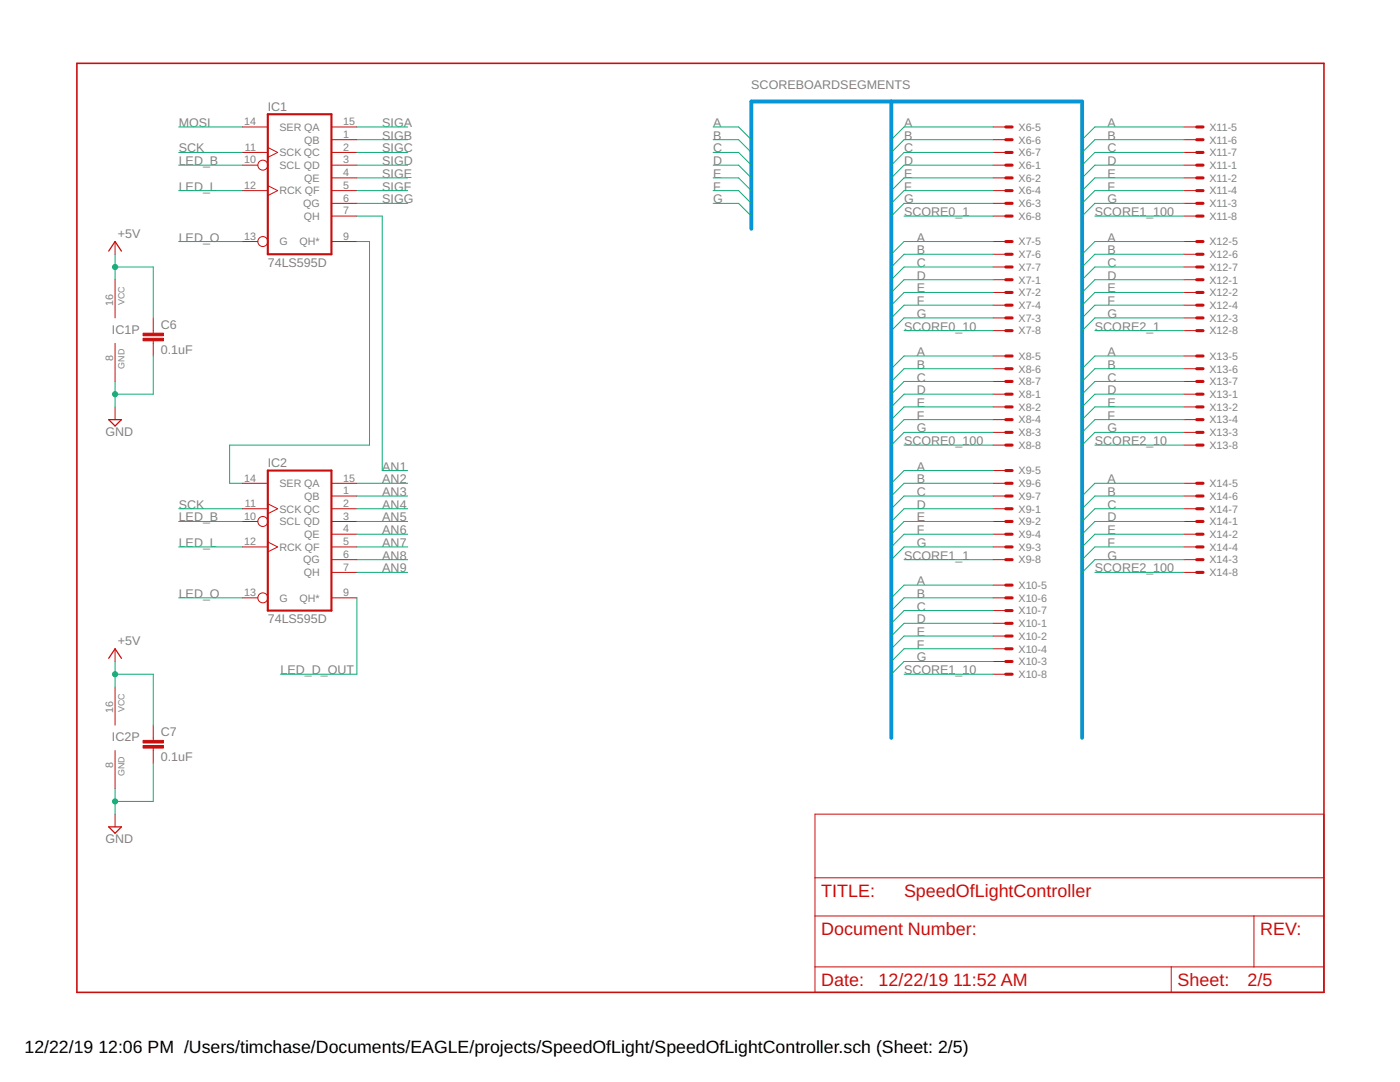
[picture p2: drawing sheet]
<svg xmlns="http://www.w3.org/2000/svg" width="279mm" height="216mm" viewBox="0 0 279 216" stroke-linecap="round" stroke-linejoin="round" font-family="sans-serif">
<path d="M15.3 12.6h248.9v185.4h-248.9z" fill="none" stroke="#c90d0c" stroke-width=".32"/>
<g fill="none" stroke="#c90d0c" stroke-width=".2">
<path d="M48.4 30.4h5M48.4 33h3.1M48.4 38h5M48.4 25.3h5M53.4 29.4l2 1-2 1M53.4 37l2 1-2 1M66.1 27.9h5.1M66.1 30.4h5.1M66.1 33h5.1M66.1 35.5h5.1M66.1 38h5.1M66.1 25.3h5.1"/>
<path d="M198.2 27.9h2.5M198.2 30.4h2.5M198.2 33h2.5M198.2 35.5h2.5M198.2 38h2.5M198.2 25.3h2.5M236.3 27.9h2.5M236.3 30.4h2.5M236.3 33h2.5M236.3 35.5h2.5M236.3 38h2.5M236.3 25.3h2.5"/>
<path d="M23 48.2v2.5M23 55.8v7.6M48.4 48.2h3.1M66.1 40.6h5.1M66.1 43.1h5.1M66.1 48.2h5.1M198.2 40.6h2.5M198.2 43.1h2.5M198.2 48.2h2.5M198.2 55.8h2.5M198.2 58.4h2.5M198.2 50.7h2.5"/>
<path d="M198.2 53.3h2.5M236.3 40.6h2.5M236.3 43.1h2.5M236.3 48.2h2.5M236.3 55.8h2.5M236.3 58.4h2.5M236.3 50.7h2.5M236.3 53.3h2.5M23 68.5v7.6M30.6 63.4v3.1M30.6 68v3M198.2 63.4h2.5"/>
<path d="M198.2 60.9h2.5M198.2 66h2.5M198.2 78.7h2.5M198.2 71h2.5M198.2 73.6h2.5M198.2 76.1h2.5M236.3 63.4h2.5M236.3 60.9h2.5M236.3 66h2.5M236.3 78.7h2.5M236.3 71h2.5M236.3 73.6h2.5"/>
<path d="M236.3 76.1h2.5M23 81.2v2.5M48.4 96.4h5M66.1 99h5.1M66.1 96.4h5.1M198.2 99h2.5M198.2 96.4h2.5M198.2 81.2h2.5M198.2 86.3h2.5M198.2 83.7h2.5M198.2 88.8h2.5M198.2 93.9h2.5"/>
<path d="M236.3 99h2.5M236.3 96.4h2.5M236.3 81.2h2.5M236.3 86.3h2.5M236.3 83.7h2.5M236.3 88.8h2.5M48.4 101.5h5M48.4 104.1h3.1M48.4 109.1h5M48.4 119.3h3.1M53.4 100.5l2 1-2 1M53.4 108.1l2 1-2 1"/>
<path d="M66.1 101.5h5.1M66.1 104.1h5.1M66.1 106.6h5.1M66.1 109.1h5.1M66.1 111.7h5.1M66.1 114.2h5.1M66.1 119.3h5.1M198.2 101.5h2.5M198.2 104.1h2.5M198.2 106.6h2.5M198.2 109.1h2.5M198.2 111.7h2.5"/>
<path d="M198.2 119.3h2.5M198.2 116.8h2.5M236.3 101.5h2.5M236.3 104.1h2.5M236.3 106.6h2.5M236.3 109.1h2.5M236.3 111.7h2.5M236.3 114.2h2.5M23 129.5v2.5M23 137.1v7.6M198.2 124.4h2.5M198.2 126.9h2.5"/>
<path d="M198.2 132h2.5M198.2 129.5h2.5M198.2 121.8h2.5M198.2 134.5h2.5M23 149.8v7.6M30.6 144.7v3M30.6 149.3v3M23 162.5v2.5M162.6 162.5h101.6v35.5h-101.6zM162.6 175.2h101.6M162.6 182.8h101.6M162.6 192.9h101.6"/>
<path d="M233.7 192.9v5.1M250.3 182.8v10.1"/>
<circle cx="52.5" cy="33" r=".99"/>
<circle cx="52.5" cy="48.2" r=".99"/>
<circle cx="52.5" cy="119.3" r=".99"/>
<circle cx="52.5" cy="104.1" r=".99"/>
</g>
<path d="M53.4 22.8h12.7v27.9h-12.7zM53.4 93.9h12.7v27.9h-12.7z" fill="none" stroke="#c90d0c" stroke-width=".42"/>
<g fill="none" stroke="#c90d0c" stroke-width=".61">
<path d="M200.7 33h1.3M200.7 35.5h1.3M200.7 38h1.3M200.7 25.3h1.3M200.7 27.9h1.3M200.7 30.4h1.3M238.8 33h1.3M238.8 35.5h1.3M238.8 38h1.3M238.8 25.3h1.3M238.8 27.9h1.3M238.8 30.4h1.3"/>
<path d="M200.7 40.6h1.3M200.7 43.1h1.3M200.7 55.8h1.3M200.7 58.4h1.3M200.7 48.2h1.3M200.7 50.7h1.3M200.7 53.3h1.3M238.8 40.6h1.3M238.8 43.1h1.3M238.8 55.8h1.3M238.8 58.4h1.3M238.8 48.2h1.3"/>
<path d="M238.8 50.7h1.3M238.8 53.3h1.3M200.7 63.4h1.3M200.7 60.9h1.3M200.7 66h1.3M200.7 78.7h1.3M200.7 71h1.3M200.7 73.6h1.3M200.7 76.1h1.3M238.8 63.4h1.3M238.8 60.9h1.3M238.8 66h1.3"/>
<path d="M238.8 78.7h1.3M238.8 71h1.3M238.8 73.6h1.3M238.8 76.1h1.3M200.7 81.2h1.3M200.7 86.3h1.3M200.7 83.7h1.3M200.7 88.8h1.3M200.7 93.9h1.3M200.7 96.4h1.3M200.7 99h1.3M238.8 81.2h1.3"/>
<path d="M238.8 86.3h1.3M238.8 83.7h1.3M238.8 88.8h1.3M238.8 96.4h1.3M238.8 99h1.3M200.7 101.5h1.3M200.7 104.1h1.3M200.7 109.1h1.3M200.7 106.6h1.3M200.7 111.7h1.3M200.7 116.8h1.3M200.7 119.3h1.3"/>
<path d="M238.8 101.5h1.3M238.8 104.1h1.3M238.8 109.1h1.3M238.8 106.6h1.3M238.8 111.7h1.3M238.8 114.2h1.3M200.7 124.4h1.3M200.7 126.9h1.3M200.7 132h1.3M200.7 129.5h1.3M200.7 121.8h1.3M200.7 134.5h1.3"/>
</g>
<g fill="#c90d0c" stroke="#c90d0c" stroke-width=".2">
<path d="M28.6 67.5h4v.5h-4z"/>
<path d="M28.6 66.5h4v.5h-4z"/>
<path d="M28.6 148.8h4v.5h-4z"/>
<path d="M28.6 147.7h4v.6h-4z"/>
</g>
<path d="M21.7 50.1l1.3-1.9 1.2 1.9M21.7 83.7h2.5l-1.2 1.3zM21.7 131.4l1.3-1.9 1.2 1.9M21.7 165h2.5l-1.2 1.3z" fill="none" stroke="#c90d0c" stroke-width=".25"/>
<path d="M177.9 20.3v126.9M149.9 45.7v-25.4h66.1v126.9" fill="none" stroke="#0696d7" stroke-width=".76"/>
<g fill="none" stroke="#0dab76" stroke-width=".2">
<path d="M35.7 25.3h12.7M35.7 30.4h12.7M35.7 33h12.7M35.7 38h12.7M71.2 25.3h10.2M71.2 30.4h10.2M71.2 27.9h10.2M71.2 33h10.2M71.2 35.5h10.2M71.2 38h10.2M142.3 25.3h5.1l2.5 2.6M142.3 30.4h5.1l2.5 2.6"/>
<path d="M142.3 27.9h5.1l2.5 2.5M142.3 33h5.1l2.5 2.5M142.3 35.5h5.1l2.5 2.5M142.3 38h5.1l2.5 2.6M198.2 25.3h-17.8l-2.5 2.6M198.2 30.4h-17.8l-2.5 2.6M198.2 27.9h-17.8l-2.5 2.5M198.2 33h-17.8l-2.5 2.5M198.2 35.5h-17.8l-2.5 2.5M198.2 38h-17.8l-2.5 2.6M236.3 25.3h-17.8l-2.5 2.6M236.3 30.4h-17.8l-2.5 2.6"/>
<path d="M236.3 27.9h-17.8l-2.5 2.5M236.3 33h-17.8l-2.5 2.5M236.3 35.5h-17.8l-2.5 2.5M236.3 38h-17.8l-2.5 2.6M23 53.3h7.6v10.1M23 50.7v5.1M35.7 48.2h12.7M71.2 43.1h5.1v50.8h5.1M71.2 48.2h2.5v40.6h-27.9v7.6h2.6M71.2 40.6h10.2M142.3 40.6h5.1l2.5 2.5M180.4 43.1h17.8"/>
<path d="M198.2 53.3h-17.8l-2.5 2.5M198.2 48.2h-17.8l-2.5 2.5M198.2 50.7h-17.8l-2.5 2.6M198.2 55.8h-17.8l-2.5 2.6M198.2 58.4h-17.8l-2.5 2.5M198.2 40.6h-17.8l-2.5 2.5M218.5 43.1h17.8M236.3 53.3h-17.8l-2.5 2.5M236.3 48.2h-17.8l-2.5 2.5M236.3 55.8h-17.8l-2.5 2.6M236.3 50.7h-17.8l-2.5 2.6M236.3 58.4h-17.8l-2.5 2.5"/>
<path d="M236.3 40.6h-17.8l-2.5 2.5M23 76.1v5.1M30.6 71v7.7h-7.6M180.4 66h17.8M198.2 71h-17.8l-2.5 2.6M198.2 63.4h-17.8l-2.5 2.6M198.2 73.6h-17.8l-2.5 2.5M198.2 76.1h-17.8l-2.5 2.6M198.2 78.7h-17.8l-2.5 2.5M198.2 60.9h-17.8l-2.5 2.5M218.5 66h17.8M236.3 71h-17.8l-2.5 2.6"/>
<path d="M236.3 78.7h-17.8l-2.5 2.5M236.3 73.6h-17.8l-2.5 2.5M236.3 76.1h-17.8l-2.5 2.6M236.3 60.9h-17.8l-2.5 2.5M236.3 63.4h-17.8l-2.5 2.6M71.2 99h10.2M71.2 96.4h10.2M180.4 88.8h17.8M198.2 99h-17.8l-2.5 2.5M198.2 93.9h-17.8l-2.5 2.5M198.2 86.3h-17.8l-2.5 2.5M198.2 96.4h-17.8l-2.5 2.6"/>
<path d="M198.2 81.2h-17.8l-2.5 2.5M198.2 83.7h-17.8l-2.5 2.6M218.5 88.8h17.8M236.3 99h-17.8l-2.5 2.5M236.3 96.4h-17.8l-2.5 2.6M236.3 81.2h-17.8l-2.5 2.5M236.3 83.7h-17.8l-2.5 2.6M236.3 86.3h-17.8l-2.5 2.5M35.7 101.5h12.7M35.7 104.1h12.7M35.7 109.1h12.7M35.7 119.3h12.7"/>
<path d="M71.2 101.5h10.2M71.2 119.3v15.2h-15.2M71.2 104.1h10.2M71.2 106.6h10.2M71.2 109.1h10.2M71.2 111.7h10.2M71.2 114.2h10.2M180.4 111.7h17.8M198.2 101.5h-17.8l-2.5 2.6M198.2 104.1h-17.8l-2.5 2.5M198.2 106.6h-17.8l-2.5 2.5M198.2 109.1h-17.8l-2.5 2.6"/>
<path d="M198.2 116.8h-17.8l-2.5 2.5M198.2 119.3h-17.8l-2.5 2.5M218.5 114.2h17.8M236.3 101.5h-17.8l-2.5 2.6M236.3 104.1h-17.8l-2.5 2.5M236.3 106.6h-17.8l-2.5 2.5M236.3 109.1h-17.8l-2.5 2.6M236.3 111.7h-17.8l-2.5 2.5M23 134.5h7.6v10.2M23 132v5.1M180.4 134.5h17.8M198.2 121.8h-17.8l-2.5 2.6"/>
<path d="M198.2 124.4h-17.8l-2.5 2.5M198.2 126.9h-17.8l-2.5 2.6M198.2 129.5h-17.8l-2.5 2.5M198.2 132h-17.8l-2.5 2.5M23 157.4v5.1M30.6 152.3v7.6h-7.6"/>
</g>
<g fill="#0dab76" stroke="#0dab76" stroke-width=".2">
<circle cx="23" cy="53.3" r=".51"/>
<circle cx="23" cy="134.5" r=".51"/>
<circle cx="23" cy="78.7" r=".51"/>
<circle cx="23" cy="159.9" r=".51"/>
</g>
<g font-size="3.6" fill="#c90d0c">
<text x="163.9" y="179">TITLE:</text>
<text x="180.4" y="179">SpeedOfLightController</text>
<text x="163.9" y="186.6">Document Number:</text>
<text x="251.5" y="186.6">REV:</text>
<text x="163.9" y="196.7">Date:</text>
<text x="175.3" y="196.7">12/22/19</text>
<text x="190.3" y="196.7">11:52 AM</text>
<text x="235" y="196.7">Sheet:</text>
<text x="249" y="196.7">2/5</text>
</g>
<g font-size="3.5">
<text x="4.9" y="210">12/22/19</text>
<text x="19.6" y="210">12:06 PM /Users/timchase/Documents/EAGLE/projects/SpeedOfLight/SpeedOfLightController.sch (Sheet: 2/5)</text>
</g>
<g font-size="2.5" fill="#808080">
<text x="149.9" y="17.7">SCOREBOARDSEGMENTS</text>
<text x="53.4" y="22.2">IC1</text>
<text x="35.7" y="25.3">MOSI</text>
<text x="76.3" y="25.3">SIGA</text>
<text x="76.3" y="27.9">SIGB</text>
<text x="142.3" y="25.3">A</text>
<text x="142.3" y="27.9">B</text>
<text x="180.4" y="25.3">A</text>
<text x="180.4" y="27.9">B</text>
<text x="221" y="25.3">A</text>
<text x="221" y="27.9">B</text>
<text x="35.7" y="30.4">SCK</text>
<text x="35.7" y="33">LED_B</text>
<text x="76.3" y="30.4">SIGC</text>
<text x="76.3" y="33">SIGD</text>
<text x="76.3" y="35.5">SIGE</text>
<text x="142.3" y="30.4">C</text>
<text x="142.3" y="33">D</text>
<text x="142.3" y="35.5">E</text>
<text x="180.4" y="30.4">C</text>
<text x="180.4" y="33">D</text>
<text x="180.4" y="35.5">E</text>
<text x="221" y="30.4">C</text>
<text x="221" y="33">D</text>
<text x="221" y="35.5">E</text>
<text x="35.7" y="38">LED_L</text>
<text x="76.3" y="38">SIGF</text>
<text x="76.3" y="40.6">SIGG</text>
<text x="142.3" y="38">F</text>
<text x="142.3" y="40.6">G</text>
<text x="180.4" y="38">F</text>
<text x="180.4" y="40.6">G</text>
<text x="221" y="38">F</text>
<text x="221" y="40.6">G</text>
<text x="23.5" y="47.4">+5V</text>
<text x="180.4" y="43.1">SCORE0_1</text>
<text x="218.5" y="43.1">SCORE1_100</text>
<text x="35.7" y="48.2">LED_O</text>
<text x="53.4" y="53.3">74LS595D</text>
<text x="183" y="48.2">A</text>
<text x="183" y="50.7">B</text>
<text x="183" y="53.3">C</text>
<text x="221" y="48.2">A</text>
<text x="221" y="50.7">B</text>
<text x="221" y="53.3">C</text>
<text x="183" y="55.8">D</text>
<text x="183" y="58.3">E</text>
<text x="221" y="55.8">D</text>
<text x="221" y="58.3">E</text>
<text x="32.1" y="65.6">C6</text>
<text x="180.4" y="66">SCORE0_10</text>
<text x="183" y="60.9">F</text>
<text x="183" y="63.4">G</text>
<text x="218.5" y="66">SCORE2_1</text>
<text x="221" y="60.9">F</text>
<text x="221" y="63.4">G</text>
<text x="22.3" y="66.6">IC1P</text>
<text x="32.1" y="70.7">0.1uF</text>
<text x="183" y="71">A</text>
<text x="221" y="71">A</text>
<text x="183" y="73.6">B</text>
<text x="183" y="76.1">C</text>
<text x="221" y="73.6">B</text>
<text x="221" y="76.1">C</text>
<text x="183" y="78.7">D</text>
<text x="183" y="81.2">E</text>
<text x="183" y="83.7">F</text>
<text x="221" y="78.7">D</text>
<text x="221" y="81.2">E</text>
<text x="221" y="83.7">F</text>
<text x="21.1" y="86.9">GND</text>
<text x="180.4" y="88.8">SCORE0_100</text>
<text x="183" y="86.3">G</text>
<text x="218.5" y="88.8">SCORE2_10</text>
<text x="221" y="86.3">G</text>
<text x="53.4" y="93.3">IC2</text>
<text x="76.3" y="93.9">AN1</text>
<text x="183" y="93.9">A</text>
<text x="35.7" y="101.5">SCK</text>
<text x="76.3" y="99">AN3</text>
<text x="76.3" y="101.5">AN4</text>
<text x="76.3" y="96.4">AN2</text>
<text x="183" y="96.4">B</text>
<text x="183" y="99">C</text>
<text x="183" y="101.5">D</text>
<text x="221" y="96.4">A</text>
<text x="221" y="99">B</text>
<text x="221" y="101.5">C</text>
<text x="35.7" y="104.1">LED_B</text>
<text x="76.3" y="104.1">AN5</text>
<text x="76.3" y="106.6">AN6</text>
<text x="183" y="104.1">E</text>
<text x="183" y="106.6">F</text>
<text x="221" y="104.1">D</text>
<text x="221" y="106.6">E</text>
<text x="35.7" y="109.1">LED_L</text>
<text x="76.3" y="109.1">AN7</text>
<text x="76.3" y="111.7">AN8</text>
<text x="180.4" y="111.7">SCORE1_1</text>
<text x="183" y="109.1">G</text>
<text x="221" y="109.1">F</text>
<text x="221" y="111.7">G</text>
<text x="35.7" y="119.3">LED_O</text>
<text x="76.3" y="114.2">AN9</text>
<text x="183" y="116.8">A</text>
<text x="183" y="119.3">B</text>
<text x="218.5" y="114.2">SCORE2_100</text>
<text x="53.4" y="124.4">74LS595D</text>
<text x="183" y="121.8">C</text>
<text x="183" y="124.4">D</text>
<text x="23.5" y="128.7">+5V</text>
<text x="183" y="126.9">E</text>
<text x="183" y="129.5">F</text>
<text x="183" y="132">G</text>
<text x="56" y="134.5">LED_D_OUT</text>
<text x="180.4" y="134.5">SCORE1_10</text>
<text x="22.3" y="147.9">IC2P</text>
<text x="32.1" y="146.8">C7</text>
<text x="32.1" y="151.9">0.1uF</text>
<text x="21.1" y="168.2">GND</text>
</g>
<g font-size="2.1" fill="#808080">
<text x="48.7" y="25">14</text>
<text x="55.8" y="26.1">SER QA</text>
<text x="60.7" y="28.6">QB</text>
<text x="68.5" y="27.5">1</text>
<text x="68.5" y="25">15</text>
<text x="203.3" y="26.1">X6-5</text>
<text x="203.3" y="28.6">X6-6</text>
<text x="241.4" y="26.1">X11-5</text>
<text x="241.4" y="28.6">X11-6</text>
<text x="48.7" y="32.6">10</text>
<text x="48.9" y="30.1">11</text>
<text x="55.8" y="33.7">SCL QD</text>
<text x="55.8" y="31.2">SCK QC</text>
<text x="68.5" y="30.1">2</text>
<text x="68.5" y="32.6">3</text>
<text x="68.5" y="35.1">4</text>
<text x="203.3" y="33.7">X6-1</text>
<text x="203.3" y="31.2">X6-7</text>
<text x="241.4" y="33.7">X11-1</text>
<text x="241.4" y="31.2">X11-7</text>
<text x="48.7" y="37.7">12</text>
<text x="55.8" y="38.8">RCK QF</text>
<text x="60.5" y="41.3">QG</text>
<text x="60.7" y="36.3">QE</text>
<text x="68.5" y="37.7">5</text>
<text x="68.5" y="40.2">6</text>
<text x="203.3" y="36.3">X6-2</text>
<text x="203.3" y="41.3">X6-3</text>
<text x="203.3" y="38.8">X6-4</text>
<text x="241.4" y="36.3">X11-2</text>
<text x="241.4" y="41.3">X11-3</text>
<text x="241.4" y="38.8">X11-4</text>
<text x="48.7" y="47.8">13</text>
<text x="60.6" y="43.9">QH</text>
<text x="68.5" y="42.8">7</text>
<text x="68.5" y="47.8">9</text>
<text x="203.3" y="43.9">X6-8</text>
<text x="241.4" y="43.9">X11-8</text>
<text x="55.8" y="49">G</text>
<text x="59.8" y="49">QH*</text>
<text x="203.3" y="49">X7-5</text>
<text x="203.3" y="51.5">X7-6</text>
<text x="241.4" y="49">X12-5</text>
<text x="241.4" y="51.5">X12-6</text>
<text x="203.3" y="56.6">X7-1</text>
<text x="203.3" y="59.1">X7-2</text>
<text x="203.3" y="54">X7-7</text>
<text x="241.4" y="56.6">X12-1</text>
<text x="241.4" y="59.1">X12-2</text>
<text x="241.4" y="54">X12-7</text>
<text x="22.6" y="61.1" transform="rotate(-90 22.6 61.1)">16</text>
<text x="203.3" y="64.2">X7-3</text>
<text x="203.3" y="61.6">X7-4</text>
<text x="241.4" y="64.2">X12-3</text>
<text x="241.4" y="61.6">X12-4</text>
<text x="203.3" y="66.7">X7-8</text>
<text x="203.3" y="71.8">X8-5</text>
<text x="241.4" y="66.7">X12-8</text>
<text x="241.4" y="71.8">X13-5</text>
<text x="22.6" y="72" transform="rotate(-90 22.6 72)">8</text>
<text x="203.3" y="74.3">X8-6</text>
<text x="203.3" y="76.9">X8-7</text>
<text x="241.4" y="74.3">X13-6</text>
<text x="241.4" y="76.9">X13-7</text>
<text x="203.3" y="79.4">X8-1</text>
<text x="203.3" y="82">X8-2</text>
<text x="241.4" y="79.4">X13-1</text>
<text x="241.4" y="82">X13-2</text>
<text x="203.3" y="87">X8-3</text>
<text x="203.3" y="84.5">X8-4</text>
<text x="203.3" y="89.6">X8-8</text>
<text x="241.4" y="87">X13-3</text>
<text x="241.4" y="84.5">X13-4</text>
<text x="241.4" y="89.6">X13-8</text>
<text x="203.3" y="94.7">X9-5</text>
<text x="48.7" y="96.1">14</text>
<text x="48.9" y="101.2">11</text>
<text x="55.8" y="97.2">SER QA</text>
<text x="60.7" y="99.7">QB</text>
<text x="68.5" y="98.6">1</text>
<text x="68.5" y="101.2">2</text>
<text x="68.5" y="96.1">15</text>
<text x="203.3" y="97.2">X9-6</text>
<text x="203.3" y="99.7">X9-7</text>
<text x="241.4" y="97.2">X14-5</text>
<text x="241.4" y="99.7">X14-6</text>
<text x="48.7" y="103.7">10</text>
<text x="55.8" y="104.8">SCL QD</text>
<text x="55.8" y="102.3">SCK QC</text>
<text x="60.7" y="107.4">QE</text>
<text x="68.5" y="103.7">3</text>
<text x="68.5" y="106.2">4</text>
<text x="203.3" y="102.3">X9-1</text>
<text x="203.3" y="104.8">X9-2</text>
<text x="203.3" y="107.4">X9-4</text>
<text x="241.4" y="104.8">X14-1</text>
<text x="241.4" y="107.4">X14-2</text>
<text x="241.4" y="102.3">X14-7</text>
<text x="48.7" y="108.8">12</text>
<text x="55.8" y="109.9">RCK QF</text>
<text x="60.5" y="112.4">QG</text>
<text x="68.5" y="108.8">5</text>
<text x="68.5" y="111.3">6</text>
<text x="68.5" y="113.9">7</text>
<text x="203.3" y="109.9">X9-3</text>
<text x="203.3" y="112.4">X9-8</text>
<text x="241.4" y="112.4">X14-3</text>
<text x="241.4" y="109.9">X14-4</text>
<text x="48.7" y="118.9">13</text>
<text x="60.6" y="115">QH</text>
<text x="68.5" y="118.9">9</text>
<text x="203.3" y="117.5">X10-5</text>
<text x="241.4" y="115">X14-8</text>
<text x="55.8" y="120.1">G</text>
<text x="59.8" y="120.1">QH*</text>
<text x="203.3" y="125.1">X10-1</text>
<text x="203.3" y="120.1">X10-6</text>
<text x="203.3" y="122.6">X10-7</text>
<text x="203.3" y="127.7">X10-2</text>
<text x="203.3" y="130.2">X10-4</text>
<text x="203.3" y="132.8">X10-3</text>
<text x="203.3" y="135.3">X10-8</text>
<text x="22.6" y="142.4" transform="rotate(-90 22.6 142.4)">16</text>
<text x="22.6" y="153.3" transform="rotate(-90 22.6 153.3)">8</text>
</g>
<g font-size="1.8" fill="#808080">
<text x="24.9" y="60.9" transform="rotate(-90 24.9 60.9)">VCC</text>
<text x="24.9" y="73.6" transform="rotate(-90 24.9 73.6)">GND</text>
<text x="24.9" y="142.1" transform="rotate(-90 24.9 142.1)">VCC</text>
<text x="24.9" y="154.8" transform="rotate(-90 24.9 154.8)">GND</text>
</g>
</svg>
